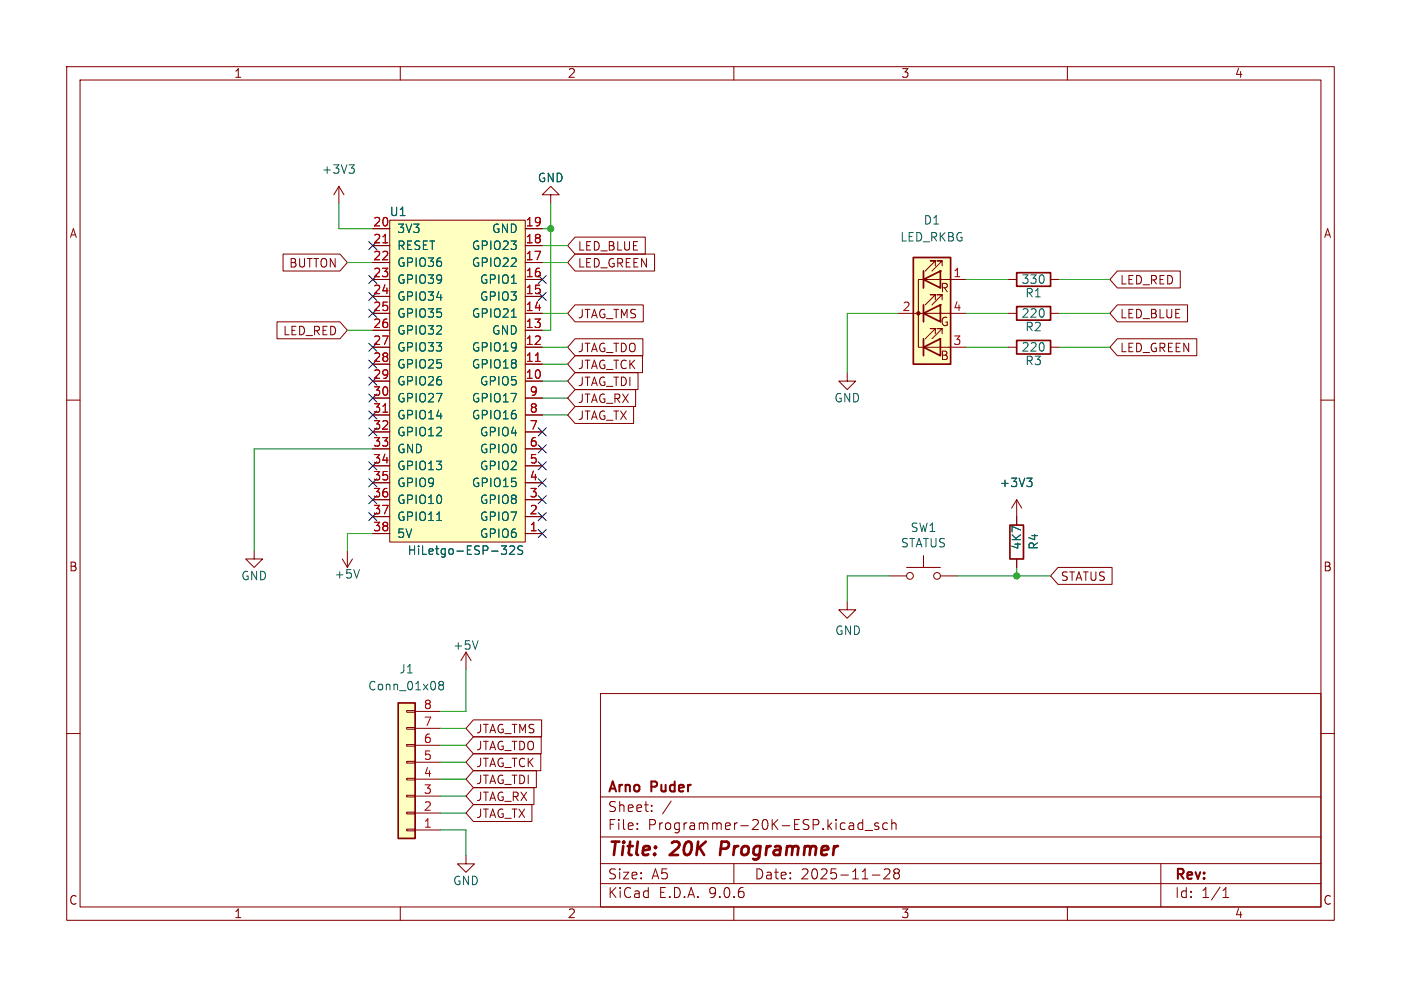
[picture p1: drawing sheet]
<svg xmlns="http://www.w3.org/2000/svg" width="210mm" height="148mm" viewBox="0 0 210 148" stroke-linecap="round" stroke-linejoin="round" font-family="sans-serif">
<g fill="none" stroke="#840000" stroke-width=".15">
<path d="M10 10h190v128h-190zM12 12h186v124h-186zM60 10v2M110 10v2M160 10v2M50.8 27.9l-.8 1.3M50.8 27.9l.8 1.3M50.8 27.9v2.6M82.5 29.2h1.3l-1.3-1.3-1.2 1.3h1.2v1.3M127 55.9v1.3h1.3l-1.3 1.2-1.3-1.2h1.3M151.1 47h1.3M151.1 52.1h1.3"/>
<path d="M151.1 41.9h1.3M157.5 47h1.2M157.5 52.1h1.2M157.5 41.9h1.2M10 60h2M152.4 74.9l-.8 1.3M152.4 74.9l.8 1.3M152.4 74.9v2.6M198 60h2M38.1 82.6v1.2h1.3l-1.3 1.3-1.3-1.3h1.3M51.3 83.8l.8 1.3M52.1 82.6v2.5"/>
<path d="M52.8 83.8l-.7 1.3M127 90.2v1.2h1.3l-1.3 1.3-1.3-1.3h1.3M133.3 86.4h2.6M135.9 85.1h5.1M138.4 83.3v1.8M141 86.4h2.5M10 110h2M90 104h108v32h-108zM90 119.5h108M198 110h2M60 136v2M90 132.5h108"/>
<path d="M90 129.5h108M90 125.5h108M95.5 124.2v.2M95.5 123.5v.1M97.7 121.5v.2M97.7 120.8v.1M100.6 120.1l-1.3 1.9M110 136v2M110 129.5v3M129.3 122.9v1.5M129.3 123.5l-.4-.1-.3 .3v.4l.2 .2h.5M129.7 124.5h1.1"/>
<path d="M130.8 131.2h1.1M131.7 123.5l-.4-.1-.2 .2 .1 .2 .5 .2v.3h-.6M132.5 130.4l.3-.1 .5 .1a.41 .41 0 0 1 0 .5l-.8 .9h.9M133 123.5l-.4-.1-.3 .3v.4l.2 .2h.5M133.7 123.5a.37 .37 0 0 1 .6 .1v.8M133.7 122.9v1.5M134.3 130.9l-.3-.3v-.2l.3-.1 .4 .1 .1 .2v.2l-.3 .1M134.3 130.9l-.3 .3v.4l.3 .2 .4-.1 .1-.2v-.4l-.3-.2M134.3 130.9h.2M160 136v2M174 129.5v6.5M183.3 134.6h.9"/>
<path d="M183.3 133.5l.5-.4v1.5"/>
<circle cx="136.4" cy="86.4" r=".51"/>
<circle cx="140.5" cy="86.4" r=".51"/>
</g>
<path d="M108.2 126.2l-.3 2" fill="none" stroke="#840000" stroke-width=".4"/>
<path d="M52.3 24.7h.8l-.4 .5M52.9 25.2l.2 .2v.3l-.2 .3M153.9 71.7h.8l-.4 .5M154.5 72.2l.2 .2v.3l-.2 .3M53.9 85.4l-.4 1.3" fill="none" stroke="#006464" stroke-width=".15"/>
<path d="M152.4 46h5.1v2h-5.1zM152.4 51.1h5.1v2h-5.1zM152.4 40.9h5.1v2h-5.1z" fill="none" stroke="#840000" stroke-width=".25"/>
<path d="M136.9 38.6h5.6v16h-5.6z" fill="#ffffc2"/>
<circle cx="137.7" cy="47" r=".25" fill="#840000" stroke="#840000" stroke-width=".15"/>
<path d="M136.9 38.6h5.6v16h-5.6zM138.4 41.9l2.6-1.3v2.6zM138.4 47l2.6-1.3v2.6zM138.4 52.1l2.6-1.3v2.5zM138.4 40.6v2.6M138.4 45.7v2.6M138.4 50.8v2.5M151.4 78.7h2v5.1h-2z" fill="none" stroke="#840000" stroke-width=".25"/>
<g fill="none" stroke="#840000" stroke-width=".15">
<path d="M140.2 39.9v-.8h-.8h.8l-1.5 1.5M141.2 39.9v-.8h-.7h.7l-1.5 1.5M134.6 47h10.2M138.4 40.6v2.6M138.4 45.7v2.6M138.4 52.1h6.4M140.2 45v-.8h-.8h.8l-1.5 1.5M140.2 50v-.7h-.8h.8l-1.5 1.5M141 40.6h.1M141 40.6v2.6zM141 45.7h.1M141 45.7v2.6z"/>
<path d="M141.2 45v-.8h-.7h.7l-1.5 1.5M141.2 50v-.7h-.7h.7l-1.5 1.5M144.8 41.9h-7.1v10.2h1M152.4 77.5v1.2M152.4 83.8v1.3M69.8 128.3v1.2h1.3l-1.3 1.3-1.2-1.3h1.2"/>
</g>
<path d="M58.4 33h20.3v48.3h-20.3z" fill="#ffffc2"/>
<g fill="none" stroke="#840000" stroke-width=".15">
<path d="M55.9 34.3h2.5M55.9 36.8h2.5M55.9 39.4h2.5M58.4 33h20.3v48.3h-20.3zM78.7 34.3h2.6M78.7 36.8h2.6M78.7 39.4h2.6M55.9 41.9h2.5M55.9 44.5h2.5M55.9 47h2.5M55.9 49.5h2.5M55.9 52.1h2.5"/>
<path d="M55.9 54.6h2.5M55.9 57.2h2.5M55.9 59.7h2.5M78.7 41.9h2.6M78.7 44.5h2.6M78.7 47h2.6M78.7 49.5h2.6M78.7 52.1h2.6M78.7 54.6h2.6M78.7 57.2h2.6M78.7 59.7h2.6M55.9 62.2h2.5"/>
<path d="M55.9 64.8h2.5M55.9 67.3h2.5M55.9 69.9h2.5M55.9 72.4h2.5M55.9 74.9h2.5M55.9 77.5h2.5M78.7 62.2h2.6M78.7 64.8h2.6M78.7 67.3h2.6M78.7 69.9h2.6M78.7 72.4h2.6M78.7 74.9h2.6"/>
<path d="M78.7 77.5h2.6M55.9 80h2.5M78.7 80h2.6"/>
</g>
<path d="M57.4 36.4h.7M80.3 54.2h.7M57.4 61.8h.7" fill="none" stroke="#a90000" stroke-width=".15"/>
<path d="M76.7 47.6h.7M65.5 78h.7M75.1 81.9h.8l-.4 .4 .4 .2v.4l-.2 .2h-.4M76.4 82l.5-.1 .2 .1v.2l-.7 .9h.7M78.3 81.9h-.4l-.2 .1v.3l.5 .3 .1 .3-.2 .2h-.5" fill="none" stroke="#006464" stroke-width=".15"/>
<path d="M59.7 105.4h2.5v20.3h-2.5z" fill="#ffffc2"/>
<path d="M59.7 105.4h2.5v20.3h-2.5z" fill="none" stroke="#840000" stroke-width=".25"/>
<g fill="none" stroke="#840000" stroke-width=".15">
<path d="M42.4 38.1h8.6l1.1 1.3-1.1 1.2h-8.6zM55.9 34.3h2.5M55.9 36.8h2.5M55.9 39.4h2.5M78.7 34.3h2.6M78.7 36.8h2.6M78.7 39.4h2.6M86.2 38.1h11.9v2.5h-11.9l-1.1-1.2zM86.2 35.6h10.5v2.5h-10.5l-1.1-1.3zM41.5 48.3h9.5l1.1 1.2-1.1 1.3h-9.5zM55.9 41.9h2.5M55.9 44.5h2.5"/>
<path d="M55.9 47h2.5M55.9 49.5h2.5M55.9 52.1h2.5M55.9 54.6h2.5M55.9 57.2h2.5M55.9 59.7h2.5M78.7 41.9h2.6M78.7 44.5h2.6M78.7 47h2.6M78.7 49.5h2.6M78.7 52.1h2.6M78.7 54.6h2.6"/>
<path d="M78.7 57.2h2.6M78.7 59.7h2.6M86.2 53.3h10.1v2.6h-10.1l-1.1-1.3zM86.2 45.7h10.2v2.6h-10.2l-1.1-1.3zM86.2 50.8h10.2v2.5h-10.2l-1.1-1.2zM86.2 55.9h9.4v2.5h-9.4l-1.1-1.2zM86.2 58.4h9.1v2.6h-9.1l-1.1-1.3zM167.5 40.6h9.4v2.6h-9.4l-1.1-1.3zM167.5 50.8h11.9v2.5h-11.9l-1.1-1.2zM167.5 45.7h10.5v2.6h-10.5l-1.1-1.3zM55.9 62.2h2.5M55.9 64.8h2.5"/>
<path d="M55.9 67.3h2.5M55.9 69.9h2.5M55.9 72.4h2.5M55.9 74.9h2.5M55.9 77.5h2.5M78.7 62.2h2.6M78.7 64.8h2.6M78.7 67.3h2.6M78.7 69.9h2.6M78.7 72.4h2.6M78.7 74.9h2.6M78.7 77.5h2.6"/>
<path d="M86.2 61h8.8v2.5h-8.8l-1.1-1.3zM152.4 77.5v1.2M55.9 80h2.5M69.8 97.8l-.7 1.3M69.8 97.8l.8 1.3M69.8 97.8v2.5M78.7 80h2.6M152.4 83.8v1.3M158.6 85.1h8.1v2.5h-8.1l-1.1-1.2zM61 119.3h1.2v.2h-1.2zM61 116.7h1.2v.3h-1.2zM61 114.2h1.2v.2h-1.2z"/>
<path d="M61 111.6h1.2v.3h-1.2zM61 109.1h1.2v.2h-1.2zM61 106.6h1.2v.2h-1.2zM62.2 119.4h3.8M62.2 116.8h3.8M62.2 114.3h3.8M62.2 111.8h3.8M62.2 109.2h3.8M62.2 106.7h3.8M71 115.6h9.4v2.5h-9.4l-1.2-1.3zM71 110.5h10.1v2.5h-10.1l-1.2-1.2zM71 107.9h10.2v2.6h-10.2l-1.2-1.3z"/>
<path d="M71 118.1h9v2.6h-9l-1.2-1.3zM71 113h10.1v2.6h-10.1l-1.2-1.3zM61 124.3h1.2v.3h-1.2zM61 121.8h1.2v.2h-1.2zM62.2 124.5h3.8M62.2 121.9h3.8M71 120.6h8.7v2.6h-8.7l-1.2-1.3z"/>
</g>
<path d="M76.7 47.6h.7M65.5 78h.7M153.9 71.7h.8l-.4 .5M154.5 72.2l.2 .2v.3l-.2 .3M71.7 96.1l-.5 1.3M75.1 81.9h.8l-.4 .4 .4 .2v.4l-.2 .2h-.4M76.4 82l.5-.1 .2 .1v.2l-.7 .9h.7M78.3 81.9h-.4l-.2 .1v.3l.5 .3 .1 .3-.2 .2h-.5M66 102.7l-.2-.2 .2-.3h.3l.2 .2-.2 .3M66 102.7l-.2 .3v.3l.2 .1h.4l.1-.2v-.2l-.2-.3M66 102.7h.3" fill="none" stroke="#006464" stroke-width=".15"/>
<g fill="none" stroke="#009600" stroke-width=".15">
<path d="M50.8 30.5v3.8h5.1M52.1 39.4h3.8M81.3 36.8h3.8M81.3 34.3h1.2M81.3 39.4h3.8M82.5 30.5v19h-1.2M52.1 49.5h3.8M81.3 59.7h3.8M81.3 57.2h3.8M81.3 52.1h3.8M81.3 54.6h3.8M81.3 47h3.8"/>
<path d="M134.6 47h-7.6v8.9M144.8 52.1h6.3M144.8 47h6.3M144.8 41.9h6.3M158.7 52.1h7.7M158.7 47h7.7M158.7 41.9h7.7M55.9 67.3h-17.8v15.3M81.3 62.2h3.8M55.9 80h-3.8v2.6M133.3 86.4h-6.3v3.8M143.5 86.4h14"/>
<path d="M152.4 85.1v1.3M66 111.8h3.8M66 109.2h3.8M66 114.3h3.8M66 116.8h3.8M66 119.4h3.8M69.8 100.3v6.4h-3.8M66 124.5h3.8v3.8M66 121.9h3.8"/>
</g>
<g fill="none" stroke="#000084" stroke-width=".15">
<path d="M55.3 36.2l1.2 1.2M56.5 36.2l-1.2 1.2M55.3 41.3l1.2 1.2M55.3 46.4l1.2 1.2M55.3 54l1.2 1.2M55.3 51.5l1.2 1.2M55.3 56.5l1.2 1.3M55.3 59.1l1.2 1.2M55.3 43.8l1.2 1.3M56.5 41.3l-1.2 1.2M56.5 46.4l-1.2 1.2M56.5 54l-1.2 1.2"/>
<path d="M56.5 51.5l-1.2 1.2M56.5 56.5l-1.2 1.3M56.5 59.1l-1.2 1.2M56.5 43.8l-1.2 1.3M80.7 43.8l1.2 1.3M80.7 41.3l1.2 1.2M81.9 43.8l-1.2 1.3M81.9 41.3l-1.2 1.2M55.3 74.3l1.2 1.2M55.3 76.9l1.2 1.2M55.3 71.8l1.2 1.2M55.3 69.2l1.2 1.3"/>
<path d="M55.3 64.2l1.2 1.2M55.3 61.6l1.2 1.2M56.5 74.3l-1.2 1.2M56.5 76.9l-1.2 1.2M56.5 71.8l-1.2 1.2M56.5 69.2l-1.2 1.3M56.5 64.2l-1.2 1.2M56.5 61.6l-1.2 1.2M80.7 69.2l1.2 1.3M80.7 71.8l1.2 1.2M80.7 79.4l1.2 1.2M80.7 76.9l1.2 1.2"/>
<path d="M80.7 74.3l1.2 1.2M80.7 64.2l1.2 1.2M80.7 66.7l1.2 1.2M81.9 69.2l-1.2 1.3M81.9 71.8l-1.2 1.2M81.9 79.4l-1.2 1.2M81.9 76.9l-1.2 1.2M81.9 74.3l-1.2 1.2M81.9 64.2l-1.2 1.2M81.9 66.7l-1.2 1.2"/>
</g>
<path d="M57.4 36.4h.7M80.3 54.2h.7M57.4 61.8h.7" fill="none" stroke="#a90000" stroke-width=".15"/>
<g fill="#009600" stroke="#009600" stroke-width=".15">
<circle cx="82.5" cy="34.3" r=".46"/>
<circle cx="152.4" cy="86.4" r=".46"/>
</g>
<g font-size="2.8" fill="#840000">
<text x="91" y="128.9">Title:</text>
<text x="100.7" y="128.9">20K</text>
<text x="108.8" y="128.9">Programmer</text>
</g>
<g font-size="2.1" fill="#840000">
<text x="91" y="119.2">Arno</text>
<text x="97.7" y="119.2">Puder</text>
<text x="91" y="124.7">File:</text>
<text x="91" y="122">Sheet:</text>
<text x="97.1" y="124.7">Programmer-20K-ESP.kicad_sch</text>
<text x="91" y="134.9">KiCad</text>
<text x="91" y="132.1">Size:</text>
<text x="97.7" y="132.1">A5</text>
<text x="98.7" y="134.9">E.D.A.</text>
<text x="106.3" y="134.9">9.0.6</text>
<text x="113" y="132.1">Date:</text>
<text x="120" y="132.1">2025-11-28</text>
<text x="176" y="132.3">Rev:</text>
<text x="176" y="134.9">Id:</text>
<text x="180.1" y="134.9">1/1</text>
</g>
<g font-size="1.8" fill="#840000">
<text x="35" y="11.9">1</text>
<text x="85" y="11.9">2</text>
<text x="135" y="11.9">3</text>
<text x="185" y="11.9">4</text>
<text x="10.3" y="35.9">A</text>
<text x="198.4" y="35.9">A</text>
<text x="43.2" y="40.3">BUTTON</text>
<text x="86.5" y="40.3">LED_GREEN</text>
<text x="86.5" y="37.8">LED_BLUE</text>
<text x="86.5" y="47.9">JTAG_TMS</text>
<text x="140.9" y="44">R</text>
<text x="167.8" y="42.9">LED_RED</text>
<text x="167.8" y="47.9">LED_BLUE</text>
<text x="42.3" y="50.5">LED_RED</text>
<text x="86.5" y="53">JTAG_TDO</text>
<text x="140.9" y="49.1">G</text>
<text x="167.8" y="53">LED_GREEN</text>
<text x="86.5" y="55.6">JTAG_TCK</text>
<text x="86.5" y="58.1">JTAG_TDI</text>
<text x="140.9" y="54.2">B</text>
<text x="86.5" y="63.2">JTAG_TX</text>
<text x="86.5" y="60.6">JTAG_RX</text>
<text x="10.3" y="85.9">B</text>
<text x="158.9" y="87.3">STATUS</text>
<text x="198.3" y="85.9">B</text>
<text x="71.3" y="112.7">JTAG_TDO</text>
<text x="71.3" y="110.2">JTAG_TMS</text>
<text x="71.3" y="117.8">JTAG_TDI</text>
<text x="71.3" y="115.3">JTAG_TCK</text>
<text x="71.3" y="120.3">JTAG_RX</text>
<text x="71.3" y="122.9">JTAG_TX</text>
<text x="10.3" y="135.9">C</text>
<text x="35" y="137.9">1</text>
<text x="85" y="137.9">2</text>
<text x="135" y="137.9">3</text>
<text x="185" y="137.9">4</text>
<text x="198.3" y="135.9">C</text>
</g>
<g font-size="1.8" fill="#006464">
<text x="48.2" y="26.3">+3V3</text>
<text x="80.5" y="27.5">GND</text>
<text x="59.4" y="35.2">3V3</text>
<text x="73.7" y="35.2">GND</text>
<text x="138.4" y="33.9">D1</text>
<text x="59.4" y="37.7">RESET</text>
<text x="59.4" y="40.2">GPIO36</text>
<text x="70.6" y="37.7">GPIO23</text>
<text x="70.6" y="40.2">GPIO22</text>
<text x="134.9" y="36.4">LED_RKBG</text>
<text x="59.4" y="42.8">GPIO39</text>
<text x="59.4" y="45.3">GPIO34</text>
<text x="59.4" y="47.9">GPIO35</text>
<text x="70.6" y="47.9">GPIO21</text>
<text x="71.8" y="42.8">GPIO1</text>
<text x="71.8" y="45.3">GPIO3</text>
<text x="153" y="47.9">220</text>
<text x="153" y="42.8">330</text>
<text x="153.6" y="44.8">R1</text>
<text x="59.4" y="50.4">GPIO32</text>
<text x="59.4" y="52.9">GPIO33</text>
<text x="70.6" y="52.9">GPIO19</text>
<text x="73.7" y="50.4">GND</text>
<text x="153" y="52.9">220</text>
<text x="153.6" y="49.9">R2</text>
<text x="59.4" y="55.5">GPIO25</text>
<text x="59.4" y="58">GPIO26</text>
<text x="70.6" y="55.5">GPIO18</text>
<text x="71.8" y="58">GPIO5</text>
<text x="153.6" y="55">R3</text>
<text x="59.4" y="60.6">GPIO27</text>
<text x="59.4" y="63.1">GPIO14</text>
<text x="59.4" y="65.6">GPIO12</text>
<text x="70.6" y="60.6">GPIO17</text>
<text x="70.6" y="63.1">GPIO16</text>
<text x="71.8" y="65.6">GPIO4</text>
<text x="125" y="60.6">GND</text>
<text x="59.4" y="68.2">GND</text>
<text x="59.4" y="70.7">GPIO13</text>
<text x="71.8" y="68.2">GPIO0</text>
<text x="71.8" y="70.7">GPIO2</text>
<text x="59.4" y="73.3">GPIO9</text>
<text x="59.4" y="75.8">GPIO10</text>
<text x="70.6" y="73.3">GPIO15</text>
<text x="71.8" y="75.8">GPIO8</text>
<text x="149.8" y="73.3">+3V3</text>
<text x="59.4" y="78.3">GPIO11</text>
<text x="59.4" y="80.9">5V</text>
<text x="61" y="83.4">HiLetgo-ESP-32S</text>
<text x="71.8" y="78.3">GPIO7</text>
<text x="71.8" y="80.9">GPIO6</text>
<text x="134.9" y="82.3">STATUS</text>
<text x="136.4" y="80">SW1</text>
<text x="153.3" y="82.5" transform="rotate(-90 153.3 82.5)">4K7</text>
<text x="155.8" y="82.5" transform="rotate(-90 155.8 82.5)">R4</text>
<text x="36.1" y="87.2">GND</text>
<text x="50" y="87">+5V</text>
<text x="125.1" y="95.4">GND</text>
<text x="59.8" y="101.2">J1</text>
<text x="67.8" y="97.6">+5V</text>
<text x="55.1" y="103.7">Conn_01x08</text>
<text x="67.8" y="132.9">GND</text>
</g>
<g font-size="1.8" fill="#a90000">
<text x="55.8" y="34">20</text>
<text x="58.3" y="32.6">U1</text>
<text x="78.7" y="34">19</text>
<text x="55.8" y="36.6">21</text>
<text x="55.8" y="39.1">22</text>
<text x="55.8" y="41.7">23</text>
<text x="78.7" y="36.6">18</text>
<text x="78.7" y="39.1">17</text>
<text x="78.7" y="41.7">16</text>
<text x="142.8" y="41.7">1</text>
<text x="55.8" y="44.2">24</text>
<text x="55.8" y="46.7">25</text>
<text x="78.7" y="44.2">15</text>
<text x="78.7" y="46.7">14</text>
<text x="135.2" y="46.7">2</text>
<text x="142.8" y="46.7">4</text>
<text x="55.8" y="49.3">26</text>
<text x="55.8" y="51.8">27</text>
<text x="78.7" y="49.3">13</text>
<text x="78.7" y="51.8">12</text>
<text x="142.8" y="51.8">3</text>
<text x="55.8" y="54.4">28</text>
<text x="55.8" y="56.9">29</text>
<text x="55.8" y="59.4">30</text>
<text x="78.7" y="54.4">11</text>
<text x="78.7" y="56.9">10</text>
<text x="79.3" y="59.4">9</text>
<text x="55.8" y="62">31</text>
<text x="55.8" y="64.5">32</text>
<text x="79.3" y="62">8</text>
<text x="79.3" y="64.5">7</text>
<text x="55.8" y="67.1">33</text>
<text x="55.8" y="69.6">34</text>
<text x="79.3" y="67.1">6</text>
<text x="79.3" y="69.6">5</text>
<text x="55.8" y="72.1">35</text>
<text x="55.8" y="74.7">36</text>
<text x="55.8" y="77.2">37</text>
<text x="79.3" y="72.1">4</text>
<text x="79.3" y="74.7">3</text>
<text x="79.3" y="77.2">2</text>
<text x="55.8" y="79.8">38</text>
<text x="79.3" y="79.8">1</text>
<text x="63.4" y="106.4">8</text>
<text x="63.4" y="111.5">6</text>
<text x="63.4" y="109">7</text>
<text x="63.4" y="119.1">3</text>
<text x="63.4" y="116.6">4</text>
<text x="63.4" y="114">5</text>
<text x="63.4" y="124.2">1</text>
<text x="63.4" y="121.7">2</text>
</g>
</svg>
